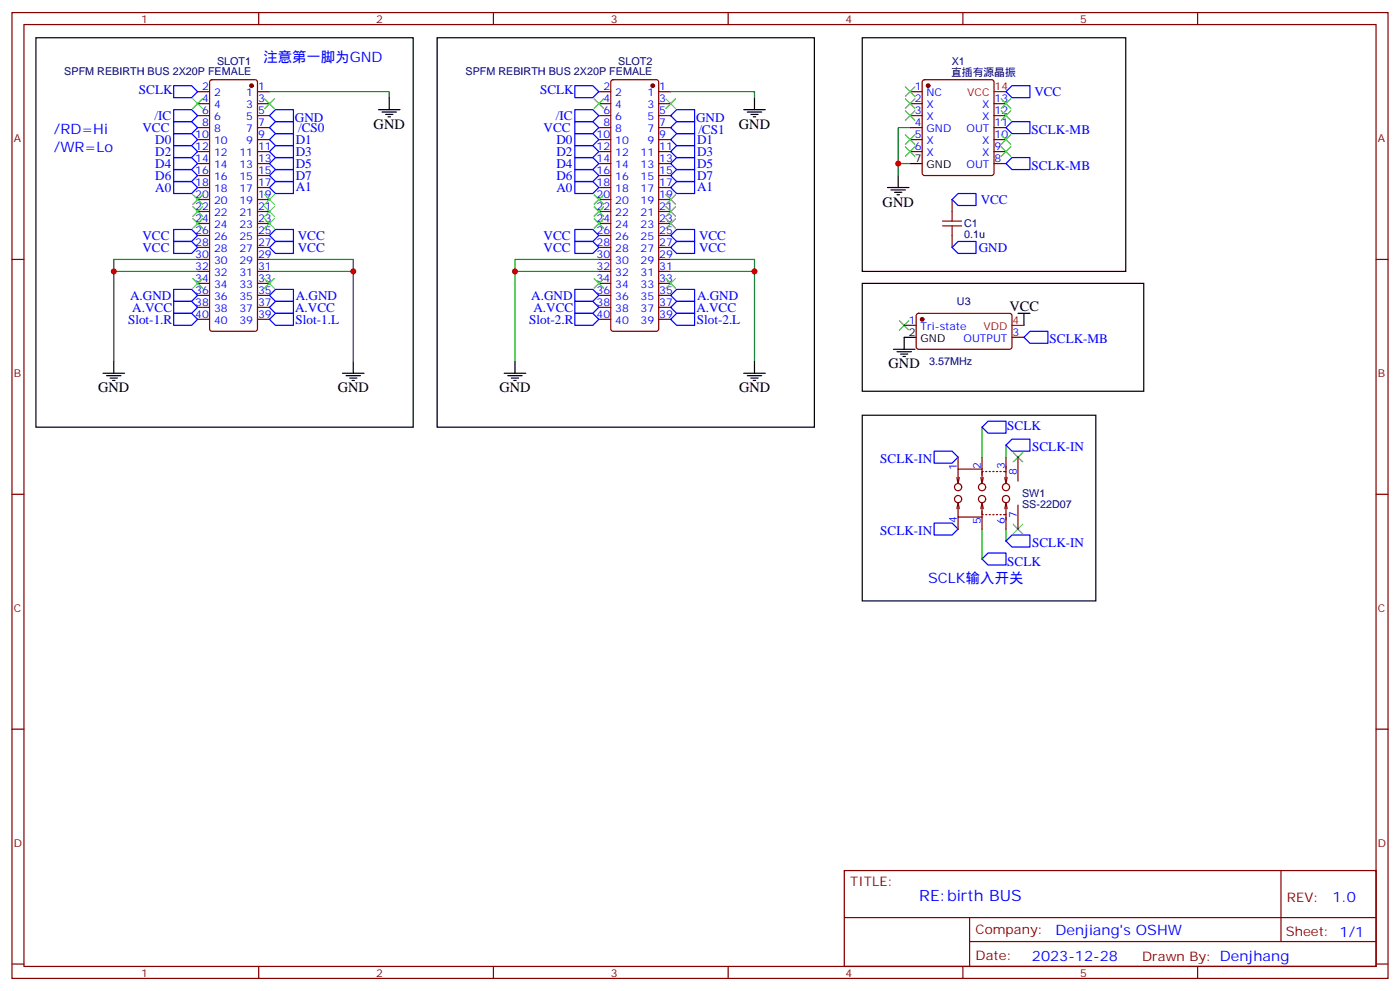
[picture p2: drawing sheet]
<svg xmlns="http://www.w3.org/2000/svg" width="412mm" height="292mm" viewBox="0 0 412 292" stroke-linecap="round" stroke-linejoin="round" font-family="sans-serif">
<g fill="none" stroke="#870000" stroke-width=".35">
<path d="M3.5 3.7h405.4v284.3h-405.4zM7.1 7.2h398.2v277.3h-398.2zM76.2 3.7v3.5M145.3 3.7v3.5M214.5 3.7v3.5M283.6 3.7v3.5M352.8 3.7v3.5M58.2 27h3.5M58.2 30.5h3.5M58.2 34h3.5M58.2 37.6h3.5M62 23.7l.4-.2h12.7l.5 .2 .2 .5v72.6l-.2 .5-.5 .2h-12.7l-.5-.2-.2-.5v-72.6z"/>
<path d="M75.8 27h3.6M75.8 30.5h3.6M75.8 34h3.6M75.8 37.6h3.6M176.4 27h3.5M176.4 30.5h3.5M176.4 34h3.5M176.4 37.6h3.5M180.2 23.7l.4-.2h12.7l.5 .2 .2 .5v72.6l-.2 .5-.5 .2h-12.7l-.5-.2-.2-.5v-72.6zM194 27h3.6M194 30.5h3.6M194 34h3.6"/>
<path d="M194 37.6h3.6M268.1 27h3.5M268.1 30.5h3.5M268.1 34h3.5M268.1 37.6h3.5M271.9 23.7l.4-.2h19.8l.5 .2 .2 .5v26.8l-.2 .5-.5 .2h-19.8l-.5-.3-.2-.4v-26.8zM292.8 30.5h3.5M292.8 34h3.5M292.8 37.6h3.5M58.2 41.1h3.5M58.2 44.6h3.5M58.2 48.2h3.5"/>
<path d="M58.2 51.7h3.5M58.2 55.2h3.5M58.2 58.7h3.5M75.8 41.1h3.6M75.8 44.6h3.6M75.8 48.2h3.6M75.8 51.7h3.6M75.8 55.2h3.6M75.8 58.7h3.6M176.4 41.1h3.5M176.4 44.6h3.5M176.4 48.2h3.5"/>
<path d="M176.4 51.7h3.5M176.4 55.2h3.5M176.4 58.7h3.5M194 41.1h3.6M194 44.6h3.6M194 48.2h3.6M194 51.7h3.6M194 55.2h3.6M194 58.7h3.6M268.1 41.1h3.5M268.1 44.6h3.5M280.5 58.7v3.6"/>
<path d="M292.8 41.1h3.5M292.8 44.6h3.5M292.8 48.2h3.5M3.5 76.4h3.6M58.2 76.4h3.5M58.2 79.9h3.5M58.2 72.8h3.5M58.2 69.3h3.5M58.2 65.8h3.5M58.2 62.3h3.5M75.8 76.4h3.6M75.8 79.9h3.6"/>
<path d="M75.8 72.8h3.6M75.8 69.3h3.6M75.8 65.8h3.6M75.8 62.3h3.6M176.4 76.4h3.5M176.4 79.9h3.5M176.4 72.8h3.5M176.4 69.3h3.5M176.4 65.8h3.5M176.4 62.3h3.5M194 76.4h3.6M194 79.9h3.6"/>
<path d="M194 72.8h3.6M194 69.3h3.6M194 65.8h3.6M194 62.3h3.6M280.5 69.3v3.5M405.3 76.4h3.6M58.2 94h3.5M58.2 90.5h3.5M58.2 87h3.5M58.2 83.4h3.5M75.8 94h3.6M75.8 90.5h3.6"/>
<path d="M75.8 87h3.6M75.8 83.4h3.6M176.4 94h3.5M176.4 90.5h3.5M176.4 87h3.5M176.4 83.4h3.5M194 94h3.6M194 90.5h3.6M194 87h3.6M194 83.4h3.6M266.3 95.8h3.6M270.1 92.5l.5-.2h27.1l.4 .7-.1 9.4-.6 .4h-27.1l-.4-.7v-9.1z"/>
<path d="M298.1 99.3h3.5M282.2 134.6v3.5M289.3 138.1h-7.1v4.2M289.3 134.6v5.3M289.6 138.8h-.3v2.8M290.3 138.8h.4M291.4 138.8h.3M292.5 138.8h.3M293.5 138.8h.4M294.6 138.8h.3M295.6 138.8h.7v2.8M296.3 134.6v4.4"/>
<path d="M299.9 134.6v7M3.5 145.5h3.6M281.9 140.6l.3 1.7M282.2 148v4.2h7.1M282.2 152.2v3.6M282.2 148l.4 1.8M282.2 148l-.3 1.8M282.6 140.6l-.4 1.7M288.9 140.6l.4 1.7 .3-1.7M288.9 149.8l.4-1.8 .3 1.8M289.3 148.7v2.8h.3M289.3 150.5v5.3"/>
<path d="M290.3 151.5h.4M291.4 151.5h.3M292.5 151.5h.3M293.5 151.5h.4M294.6 151.5h.3M296 140.6l.3 1.7 .4-1.7M296 149.8l.3-1.8 .4 1.8M296.3 148.7v2.8h-.7M296.3 151.3v4.5M299.9 148.7v7.1M405.3 145.5h3.6M3.5 214.7h3.6"/>
<path d="M405.3 214.7h3.6M248.7 256.3h156.6v28.2h-156.6zM377.3 256.3v20.9M248.7 270.1h156.5M285.6 277.2h119.6M285.6 270.1v14.2M3.5 283.8h3.6M76.2 284.5v3.5M145.3 284.5v3.5M214.5 284.5v3.5M283.6 284.5v3.5M352.8 284.5v3.5"/>
<path d="M405.3 283.8h3.6"/>
<circle cx="282.2" cy="143.4" r="1.06"/>
<circle cx="282.2" cy="146.9" r="1.06"/>
<circle cx="289.3" cy="146.9" r="1.06"/>
<circle cx="289.3" cy="143.4" r="1.06"/>
<circle cx="296.3" cy="146.9" r="1.06"/>
<circle cx="296.3" cy="143.4" r="1.06"/>
</g>
<g fill="#870000" stroke="#870000" stroke-width=".35">
<circle cx="192.3" cy="25.2" r=".53"/>
<circle cx="74.1" cy="25.2" r=".53"/>
<circle cx="273.4" cy="25.2" r=".53"/>
<circle cx="271.6" cy="94" r=".53"/>
</g>
<g fill="none" stroke="#00f" stroke-width=".35">
<path d="M51.2 25.2h5.2l1.8 1.8-1.8 1.8h-5.2zM51.2 39.3h5.2l1.8 1.8-1.8 1.8h-5.2zM51.2 32.3h5.2l1.8 1.7-1.8 1.8h-5.2zM51.2 35.8h5.2l1.8 1.8-1.8 1.7h-5.2zM79.4 34l1.7-1.7h5.3v3.5h-5.3zM81.1 35.8h5.3v3.5h-5.3l-1.7-1.7zM169.3 25.2h5.3l1.8 1.8-1.8 1.8h-5.3zM169.3 32.3h5.3l1.8 1.7-1.8 1.8h-5.3zM169.3 39.3h5.3l1.8 1.8-1.8 1.8h-5.3zM169.3 35.8h5.3l1.8 1.8-1.8 1.7h-5.3zM197.6 34l1.7-1.7h5.3v3.5h-5.3zM199.3 39.3h5.3v3.6h-5.3l-1.7-1.8z"/>
<path d="M199.3 35.8h5.3v3.5h-5.3l-1.7-1.7zM298.1 25.2h5.3v3.6h-5.3l-1.8-1.8zM298.1 35.8h5.3v3.5h-5.3l-1.8-1.7zM51.2 53.4h5.2l1.8 1.8-1.8 1.8h-5.2zM51.2 49.9h5.2l1.8 1.8-1.8 1.7h-5.2zM51.2 46.4h5.2l1.8 1.8-1.8 1.7h-5.2zM51.2 42.9h5.2l1.8 1.7-1.8 1.8h-5.2zM79.4 51.7l1.7-1.8h5.3v3.5h-5.3zM79.4 48.2l1.7-1.8h5.3v3.5h-5.3zM79.4 44.6l1.7-1.7h5.3v3.5h-5.3zM79.4 41.1l1.7-1.8h5.3v3.6h-5.3zM81.1 53.4h5.3v3.6h-5.3l-1.7-1.8z"/>
<path d="M169.3 42.9h5.3l1.8 1.7-1.8 1.8h-5.3zM169.3 46.4h5.3l1.8 1.8-1.8 1.7h-5.3zM169.3 49.9h5.3l1.8 1.8-1.8 1.7h-5.3zM169.3 53.4h5.3l1.8 1.8-1.8 1.8h-5.3zM199.3 42.9h5.3v3.5h-5.3l-1.7-1.8zM199.3 46.4h5.3v3.5h-5.3l-1.7-1.7zM199.3 49.9h5.3v3.5h-5.3l-1.7-1.7zM199.3 53.4h5.3v3.6h-5.3l-1.7-1.8zM282.2 57h5.3v3.5h-5.3l-1.7-1.8zM298.1 46.4h5.3v3.5h-5.3l-1.8-1.7zM51.2 71.1h5.2l1.8 1.7-1.8 1.8h-5.2zM51.2 67.6h5.2l1.8 1.7-1.8 1.8h-5.2z"/>
<path d="M79.4 72.8l1.7-1.7h5.3v3.5h-5.3zM81.1 67.6h5.3v3.5h-5.3l-1.7-1.8zM169.3 67.6h5.3l1.8 1.7-1.8 1.8h-5.3zM169.3 71.1h5.3l1.8 1.7-1.8 1.8h-5.3zM199.3 67.6h5.3v3.5h-5.3l-1.7-1.8zM199.3 71.1h5.3v3.5h-5.3l-1.7-1.8zM280.5 72.8l1.7-1.7h5.3v3.5h-5.3zM51.2 85.2h5.2l1.8 1.8-1.8 1.7h-5.2zM51.2 92.3h5.2l1.8 1.7-1.8 1.8h-5.2zM51.2 88.7h5.2l1.8 1.8-1.8 1.8h-5.2zM79.4 87l1.7-1.8h5.3v3.5h-5.3zM79.4 94l1.7-1.7h5.3v3.5h-5.3z"/>
<path d="M79.4 90.5l1.7-1.8h5.3v3.6h-5.3zM169.3 85.2h5.3l1.8 1.8-1.8 1.7h-5.3zM169.3 92.3h5.3l1.8 1.7-1.8 1.8h-5.3zM169.3 88.7h5.3l1.8 1.8-1.8 1.8h-5.3zM197.6 94l1.7-1.7h5.3v3.5h-5.3zM197.6 90.5l1.7-1.8h5.3v3.6h-5.3zM199.3 85.2h5.3v3.5h-5.3l-1.7-1.7zM303.4 97.5h5.3v3.6h-5.3l-1.8-1.8zM275.2 132.8h5.3l1.7 1.8-1.7 1.7h-5.3zM291 124h5.3v3.5h-5.3l-1.7-1.7zM298.1 129.3h5.3v3.5h-5.3l-1.8-1.7zM275.2 154h5.3l1.7 1.8-1.7 1.7h-5.3z"/>
<path d="M298.1 157.5h5.3v3.5h-5.3l-1.8-1.7zM291 162.8h5.3v3.5h-5.3l-1.7-1.7z"/>
</g>
<g fill="none" stroke="#3c3" stroke-width=".35">
<path d="M56.8 29.1l2.8 2.8M59.6 29.1l-2.8 2.8M78 29.1l2.8 2.8M80.8 29.1l-2.8 2.8M175 29.1l2.8 2.8M177.8 29.1l-2.8 2.8M196.1 29.1l2.9 2.8M199 29.1l-2.9 2.8M266.7 25.6l2.8 2.8M266.7 29.1l2.8 2.8M266.7 32.6l2.8 2.9M266.7 39.7l2.8 2.8"/>
<path d="M269.5 25.6l-2.8 2.8M269.5 29.1l-2.8 2.8M269.5 32.6l-2.8 2.9M269.5 39.7l-2.8 2.8M294.9 39.7l2.8 2.8M294.9 32.6l2.8 2.9M294.9 29.1l2.8 2.8M297.7 39.7l-2.8 2.8M297.7 32.6l-2.8 2.9M297.7 29.1l-2.8 2.8M56.8 57.3l2.8 2.8M59.6 57.3l-2.8 2.8"/>
<path d="M78 57.3l2.8 2.8M80.8 57.3l-2.8 2.8M175 57.3l2.8 2.8M177.8 57.3l-2.8 2.8M196.1 57.3l2.9 2.8M199 57.3l-2.9 2.8M266.7 43.2l2.8 2.8M269.5 43.2l-2.8 2.8M294.9 43.2l2.8 2.8M297.7 43.2l-2.8 2.8M56.8 64.4l2.8 2.8M56.8 60.9l2.8 2.8"/>
<path d="M59.6 64.4l-2.8 2.8M59.6 60.9l-2.8 2.8M78 64.4l2.8 2.8M78 60.9l2.8 2.8M80.8 64.4l-2.8 2.8M80.8 60.9l-2.8 2.8M175 60.9l2.8 2.8M175 64.4l2.8 2.8M177.8 60.9l-2.8 2.8M177.8 64.4l-2.8 2.8M196.1 60.9l2.9 2.8M196.1 64.4l2.9 2.8"/>
<path d="M199 60.9l-2.9 2.8M199 64.4l-2.9 2.8M56.8 82l2.8 2.8M59.6 82l-2.8 2.8M78 82l2.8 2.8M80.8 82l-2.8 2.8M175 82l2.8 2.8M177.8 82l-2.8 2.8M196.1 82l2.9 2.8M199 82l-2.9 2.8M264.9 94.4l2.9 2.8M267.8 94.4l-2.9 2.8"/>
<path d="M298.4 133.2l2.9 2.8M301.3 133.2l-2.9 2.8M298.4 154.3l2.9 2.9M301.3 154.3l-2.9 2.9"/>
</g>
<g fill="none" stroke="#000" stroke-width=".35">
<path d="M10.6 11.1h111.1v114.7h-111.1zM128.8 11.1h111.1v114.7h-111.1zM254 11.1h77.6v68.8h-77.6zM111.5 32.3h6.3M112.5 33h4.3M113.6 33.7h2.1M114.3 34.4h.7M114.7 28.8v3.5M219.1 32.3h6.3M220.1 33h4.3M221.2 33.7h2.1M221.9 34.4h.7"/>
<path d="M222.2 28.8v3.5M261.4 55.2h6.4M262.5 55.9h4.2M263.5 56.6h2.1M264.2 57.3h.7M264.6 51.7v3.5M268.1 48.2h3.5M254 83.4h82.9v31.8h-82.9zM269.9 99.3h-3.6v3.5M299.9 92.3h3.5M301.6 92.3v3.5M30.3 109.9h6.4"/>
<path d="M31.4 110.6h4.2M32.5 111.3h2.1M33.2 112h.7M33.5 106.4v3.5M100.9 109.9h6.3M102 110.6h4.2M103 111.3h2.1M103.7 112h.7M104.1 106.4v3.5M148.5 109.9h6.4M149.6 110.6h4.2M150.6 111.3h2.2"/>
<path d="M151.3 112h.7M151.7 106.4v3.5M219.1 109.9h6.3M220.1 110.6h4.3M221.2 111.3h2.1M221.9 112h.7M222.2 106.4v3.5M263.2 102.8h6.3M264.2 103.5h4.3M265.3 104.2h2.1M266 105h.7M254 122.2h68.8v54.7h-68.8z"/>
</g>
<g fill="none" stroke="#008700" stroke-width=".35">
<path d="M79.4 27h35.3v1.8M197.6 27h24.6v1.8M268.1 37.6h-3.5v14.1M264.6 48.2h3.5M33.5 79.9h24.7M58.2 76.4h-24.7v30M79.4 76.4h24.7v30M79.4 79.9h24.7M151.7 79.9h24.7M176.4 76.4h-24.7v30M197.6 79.9h24.6M197.6 76.4h24.6v30"/>
<path d="M289.3 125.8v8.8M296.3 131.1v3.5M289.3 155.8v8.8M296.3 155.8v3.5"/>
</g>
<path d="M277.6 66.5h5.7M277.6 65.1h5.7M280.5 62.3v2.8M280.5 66.5v2.8" fill="none" stroke="#a10000" stroke-width=".35"/>
<path d="M292.8 27h3.5M298.1 95.8h3.5" fill="none" stroke="#f00" stroke-width=".35"/>
<g fill="#c00">
<circle cx="151.7" cy="79.9" r=".88"/>
<circle cx="222.3" cy="79.9" r=".88"/>
<circle cx="104.1" cy="79.9" r=".88"/>
<circle cx="33.5" cy="79.9" r=".88"/>
<circle cx="264.6" cy="48.2" r=".88"/>
</g>
<text font-size="4.6" fill="#00f" x="270.8" y="265.3">RE:birth BUS</text>
<g font-size="4.2" fill="#00f">
<text x="77.6" y="18.2">注意第一脚为GND</text>
<text x="15.9" y="39.3">/RD=Hi</text>
<text x="15.9" y="44.6">/WR=Lo</text>
<text x="273.4" y="171.6">SCLK输入开关</text>
<text x="392.5" y="265.6">1.0</text>
<text x="310.9" y="275.1">Denjiang's OSHW</text>
<text x="304" y="282.9">2023-12-28</text>
</g>
<g font-size="4.2">
<text x="110.1" y="37.9">GND</text>
<text x="217.7" y="37.9">GND</text>
<text x="260" y="60.9">GND</text>
<text x="297.4" y="91.5">VCC</text>
<text x="261.8" y="108.5">GND</text>
<text x="28.9" y="115.5">GND</text>
<text x="99.5" y="115.5">GND</text>
<text x="147.1" y="115.5">GND</text>
<text x="217.7" y="115.5">GND</text>
</g>
<g font-size="3.9" fill="#00f">
<text x="40.9" y="27.8">SCLK</text>
<text x="159.1" y="27.8">SCLK</text>
<text x="304.7" y="28.3">VCC</text>
<text x="45.5" y="35.3">/IC</text>
<text x="86.9" y="35.8">GND</text>
<text x="163.7" y="35.3">/IC</text>
<text x="205" y="35.8">GND</text>
<text x="41.9" y="38.8">VCC</text>
<text x="87.8" y="38.8">/CS0</text>
<text x="160.1" y="38.8">VCC</text>
<text x="205.7" y="39.3">/CS1</text>
<text x="303.9" y="39.3">SCLK-MB</text>
<text x="45.7" y="45.8">D2</text>
<text x="45.7" y="42.3">D0</text>
<text x="87.1" y="45.8">D3</text>
<text x="87.1" y="42.3">D1</text>
<text x="163.9" y="42.3">D0</text>
<text x="163.9" y="45.8">D2</text>
<text x="205.3" y="42.3">D1</text>
<text x="205.3" y="45.8">D3</text>
<text x="45.7" y="52.8">D6</text>
<text x="45.7" y="49.3">D4</text>
<text x="87.1" y="52.8">D7</text>
<text x="87.1" y="49.3">D5</text>
<text x="163.9" y="49.3">D4</text>
<text x="163.9" y="52.8">D6</text>
<text x="205.3" y="49.3">D5</text>
<text x="205.3" y="52.8">D7</text>
<text x="303.9" y="49.9">SCLK-MB</text>
<text x="45.7" y="56.5">A0</text>
<text x="87.1" y="56.4">A1</text>
<text x="163.9" y="56.5">A0</text>
<text x="205.3" y="56.4">A1</text>
<text x="288.9" y="60">VCC</text>
<text x="41.9" y="70.6">VCC</text>
<text x="87.7" y="70.6">VCC</text>
<text x="160.1" y="70.6">VCC</text>
<text x="205.9" y="70.6">VCC</text>
<text x="41.9" y="74.1">VCC</text>
<text x="87.7" y="74.1">VCC</text>
<text x="160.1" y="74.1">VCC</text>
<text x="205.9" y="74.1">VCC</text>
<text x="288.3" y="74.3">GND</text>
<text x="38.3" y="88.2">A.GND</text>
<text x="87.1" y="88.2">A.GND</text>
<text x="156.5" y="88.2">A.GND</text>
<text x="205.3" y="88.2">A.GND</text>
<text x="37.7" y="95.3">Slot-1.R</text>
<text x="39" y="91.8">A.VCC</text>
<text x="86.9" y="91.8">A.VCC</text>
<text x="87.1" y="95.4">Slot-1.L</text>
<text x="155.9" y="95.3">Slot-2.R</text>
<text x="157.1" y="91.8">A.VCC</text>
<text x="205.1" y="91.8">A.VCC</text>
<text x="205.3" y="95.4">Slot-2.L</text>
<text x="309.2" y="101.1">SCLK-MB</text>
<text x="296.7" y="126.6">SCLK</text>
<text x="259.3" y="136.3">SCLK-IN</text>
<text x="304.1" y="132.8">SCLK-IN</text>
<text x="259.3" y="157.5">SCLK-IN</text>
<text x="304.1" y="161">SCLK-IN</text>
<text x="296.7" y="166.6">SCLK</text>
</g>
<g font-size="3.9" fill="#800">
<text x="250.5" y="260.9">TITLE:</text>
<text x="379.1" y="265.6">REV:</text>
<text x="287.4" y="275.1">Company:</text>
<text x="378.7" y="275.7">Sheet: 1/1</text>
<text x="287.4" y="282.8">Date:</text>
<text x="336.4" y="282.8">Drawn By: Denjhang</text>
</g>
<g font-size="3.2" fill="#800">
<text x="41.6" y="6.7">1</text>
<text x="110.8" y="6.7">2</text>
<text x="179.9" y="6.7">3</text>
<text x="249.1" y="6.7">4</text>
<text x="318.2" y="6.7">5</text>
<text x="4.1" y="41.8">A</text>
<text x="405.9" y="41.8">A</text>
<text x="4.1" y="110.9">B</text>
<text x="405.9" y="110.9">B</text>
<text x="4.1" y="180.1">C</text>
<text x="405.9" y="180.1">C</text>
<text x="4.1" y="249.2">D</text>
<text x="405.9" y="249.2">D</text>
<text x="41.6" y="287.5">1</text>
<text x="110.8" y="287.5">2</text>
<text x="179.9" y="287.5">3</text>
<text x="249.1" y="287.5">4</text>
<text x="318.2" y="287.5">5</text>
</g>
<g font-size="3.2" fill="#000080">
<text x="18.9" y="22.2">SPFM REBIRTH BUS 2X20P FEMALE</text>
<text x="63.9" y="19.2">SLOT1</text>
<text x="137.1" y="22.2">SPFM REBIRTH BUS 2X20P FEMALE</text>
<text x="182.1" y="19.2">SLOT2</text>
<text x="280.2" y="22.4">直插有源晶振</text>
<text x="280.4" y="19.3">X1</text>
<text x="284" y="70.1">0.1u</text>
<text x="284" y="66.9">C1</text>
<text x="281.9" y="89.9">U3</text>
<text x="273.7" y="107.5">3.57MHz</text>
<text x="301.1" y="149.5">SS-22D07</text>
<text x="301.1" y="146.3">SW1</text>
</g>
<g font-size="3.2" fill="#00f">
<text x="59.5" y="26.6">2</text>
<text x="63" y="28.4">2</text>
<text x="72.5" y="28.4">1</text>
<text x="76" y="26.6">1</text>
<text x="177.7" y="26.6">2</text>
<text x="181.2" y="28.4">2</text>
<text x="190.7" y="28.4">1</text>
<text x="194.2" y="26.6">1</text>
<text x="269.4" y="26.6">1</text>
<text x="272.9" y="28.4">NC</text>
<text x="59.5" y="33.7">6</text>
<text x="59.5" y="30.2">4</text>
<text x="63" y="35.5">6</text>
<text x="63" y="31.9">4</text>
<text x="72.5" y="31.9">3</text>
<text x="72.5" y="35.5">5</text>
<text x="76" y="30.2">3</text>
<text x="76" y="33.7">5</text>
<text x="177.7" y="33.7">6</text>
<text x="177.7" y="30.2">4</text>
<text x="181.2" y="35.5">6</text>
<text x="181.2" y="31.9">4</text>
<text x="190.7" y="31.9">3</text>
<text x="190.7" y="35.5">5</text>
<text x="194.2" y="30.2">3</text>
<text x="194.2" y="33.7">5</text>
<text x="269.4" y="33.7">3</text>
<text x="269.4" y="30.2">2</text>
<text x="272.9" y="35.5">X</text>
<text x="272.9" y="31.9">X</text>
<text x="289.3" y="31.9">X</text>
<text x="289.3" y="35.5">X</text>
<text x="293" y="30.2">13</text>
<text x="293" y="33.7">12</text>
<text x="57.5" y="40.7">10</text>
<text x="59.5" y="37.2">8</text>
<text x="63" y="39">8</text>
<text x="72.5" y="39">7</text>
<text x="76" y="37.2">7</text>
<text x="76" y="40.7">9</text>
<text x="175.7" y="40.7">10</text>
<text x="177.7" y="37.2">8</text>
<text x="181.2" y="39">8</text>
<text x="190.7" y="39">7</text>
<text x="194.2" y="37.2">7</text>
<text x="194.2" y="40.7">9</text>
<text x="269.4" y="40.7">5</text>
<text x="269.4" y="37.2">4</text>
<text x="272.9" y="39">GND</text>
<text x="284.7" y="39">OUT</text>
<text x="293" y="37.2">11</text>
<text x="293" y="40.7">10</text>
<text x="57.5" y="47.8">14</text>
<text x="57.5" y="44.3">12</text>
<text x="63" y="46">12</text>
<text x="63" y="42.5">10</text>
<text x="70.5" y="46">11</text>
<text x="72.5" y="42.5">9</text>
<text x="76" y="44.3">11</text>
<text x="76" y="47.8">13</text>
<text x="175.7" y="47.8">14</text>
<text x="175.7" y="44.3">12</text>
<text x="181.2" y="46">12</text>
<text x="181.2" y="42.5">10</text>
<text x="188.7" y="46">11</text>
<text x="190.7" y="42.5">9</text>
<text x="194.2" y="44.3">11</text>
<text x="194.2" y="47.8">13</text>
<text x="269.4" y="44.3">6</text>
<text x="272.9" y="46">X</text>
<text x="272.9" y="42.5">X</text>
<text x="289.3" y="42.5">X</text>
<text x="289.3" y="46">X</text>
<text x="293" y="44.3">9</text>
<text x="293" y="47.8">8</text>
<text x="57.5" y="51.3">16</text>
<text x="63" y="53.1">16</text>
<text x="63" y="49.6">14</text>
<text x="70.5" y="49.6">13</text>
<text x="70.5" y="53.1">15</text>
<text x="76" y="51.3">15</text>
<text x="175.7" y="51.3">16</text>
<text x="181.2" y="53.1">16</text>
<text x="181.2" y="49.6">14</text>
<text x="188.7" y="49.6">13</text>
<text x="188.7" y="53.1">15</text>
<text x="194.2" y="51.3">15</text>
<text x="284.7" y="49.6">OUT</text>
<text x="57.5" y="58.4">20</text>
<text x="57.5" y="54.9">18</text>
<text x="63" y="56.6">18</text>
<text x="70.5" y="56.6">17</text>
<text x="76" y="54.9">17</text>
<text x="76" y="58.4">19</text>
<text x="175.7" y="58.4">20</text>
<text x="175.7" y="54.9">18</text>
<text x="181.2" y="56.6">18</text>
<text x="188.7" y="56.6">17</text>
<text x="194.2" y="54.9">17</text>
<text x="194.2" y="58.4">19</text>
<text x="57.5" y="65.4">24</text>
<text x="57.5" y="61.9">22</text>
<text x="63" y="63.7">22</text>
<text x="63" y="60.1">20</text>
<text x="70.5" y="60.1">19</text>
<text x="70.5" y="63.7">21</text>
<text x="76" y="61.9">21</text>
<text x="76" y="65.4">23</text>
<text x="175.7" y="65.4">24</text>
<text x="175.7" y="61.9">22</text>
<text x="181.2" y="63.7">22</text>
<text x="181.2" y="60.1">20</text>
<text x="188.7" y="60.1">19</text>
<text x="188.7" y="63.7">21</text>
<text x="194.2" y="61.9">21</text>
<text x="194.2" y="65.4">23</text>
<text x="57.5" y="69">26</text>
<text x="63" y="70.7">26</text>
<text x="63" y="67.2">24</text>
<text x="70.5" y="67.2">23</text>
<text x="70.5" y="70.7">25</text>
<text x="76" y="69">25</text>
<text x="175.7" y="69">26</text>
<text x="181.2" y="70.7">26</text>
<text x="181.2" y="67.2">24</text>
<text x="188.7" y="67.2">23</text>
<text x="188.7" y="70.7">25</text>
<text x="194.2" y="69">25</text>
<text x="57.5" y="76">30</text>
<text x="57.5" y="72.5">28</text>
<text x="63" y="77.8">30</text>
<text x="63" y="74.3">28</text>
<text x="70.5" y="74.3">27</text>
<text x="70.5" y="77.8">29</text>
<text x="76" y="72.5">27</text>
<text x="76" y="76">29</text>
<text x="175.7" y="76">30</text>
<text x="175.7" y="72.5">28</text>
<text x="181.2" y="77.8">30</text>
<text x="181.2" y="74.3">28</text>
<text x="188.7" y="74.3">27</text>
<text x="188.7" y="77.8">29</text>
<text x="194.2" y="72.5">27</text>
<text x="194.2" y="76">29</text>
<text x="57.5" y="83.1">34</text>
<text x="57.5" y="79.6">32</text>
<text x="63" y="81.3">32</text>
<text x="70.5" y="81.3">31</text>
<text x="76" y="79.6">31</text>
<text x="76" y="83.1">33</text>
<text x="175.7" y="83.1">34</text>
<text x="175.7" y="79.6">32</text>
<text x="181.2" y="81.3">32</text>
<text x="188.7" y="81.3">31</text>
<text x="194.2" y="79.6">31</text>
<text x="194.2" y="83.1">33</text>
<text x="57.5" y="86.6">36</text>
<text x="63" y="88.4">36</text>
<text x="63" y="84.8">34</text>
<text x="70.5" y="84.8">33</text>
<text x="70.5" y="88.4">35</text>
<text x="76" y="86.6">35</text>
<text x="175.7" y="86.6">36</text>
<text x="181.2" y="88.4">36</text>
<text x="181.2" y="84.8">34</text>
<text x="188.7" y="84.8">33</text>
<text x="188.7" y="88.4">35</text>
<text x="194.2" y="86.6">35</text>
<text x="57.5" y="93.7">40</text>
<text x="57.5" y="90.1">38</text>
<text x="63" y="95.4">40</text>
<text x="63" y="91.9">38</text>
<text x="70.5" y="91.9">37</text>
<text x="70.5" y="95.4">39</text>
<text x="76" y="90.1">37</text>
<text x="76" y="93.7">39</text>
<text x="175.7" y="93.7">40</text>
<text x="175.7" y="90.1">38</text>
<text x="181.2" y="95.4">40</text>
<text x="181.2" y="91.9">38</text>
<text x="188.7" y="91.9">37</text>
<text x="188.7" y="95.4">39</text>
<text x="194.2" y="90.1">37</text>
<text x="194.2" y="93.7">39</text>
<text x="267.7" y="95.4">1</text>
<text x="271.2" y="97.2">Tri-state</text>
<text x="283.8" y="100.7">OUTPUT</text>
<text x="298.3" y="99">3</text>
<text x="281.9" y="138.5" transform="rotate(-90 281.9 138.5)">1</text>
<text x="288.9" y="138.1" transform="rotate(-90 288.9 138.1)">2</text>
<text x="296" y="138.1" transform="rotate(-90 296 138.1)">3</text>
<text x="299.5" y="139.9" transform="rotate(-90 299.5 139.9)">8</text>
<text x="281.9" y="153.9" transform="rotate(-90 281.9 153.9)">4</text>
<text x="288.9" y="154.2" transform="rotate(-90 288.9 154.2)">5</text>
<text x="296" y="154.2" transform="rotate(-90 296 154.2)">6</text>
<text x="299.5" y="152.5" transform="rotate(-90 299.5 152.5)">7</text>
</g>
<g font-size="3.2" fill="#f00">
<text x="284.9" y="28.4">VCC</text>
<text x="293" y="26.6">14</text>
<text x="298.3" y="95.4">4</text>
<text x="289.7" y="97.2">VDD</text>
</g>
<g font-size="3.2">
<text x="269.4" y="47.8">7</text>
<text x="272.9" y="49.6">GND</text>
<text x="267.7" y="99">2</text>
<text x="271.2" y="100.7">GND</text>
</g>
</svg>
